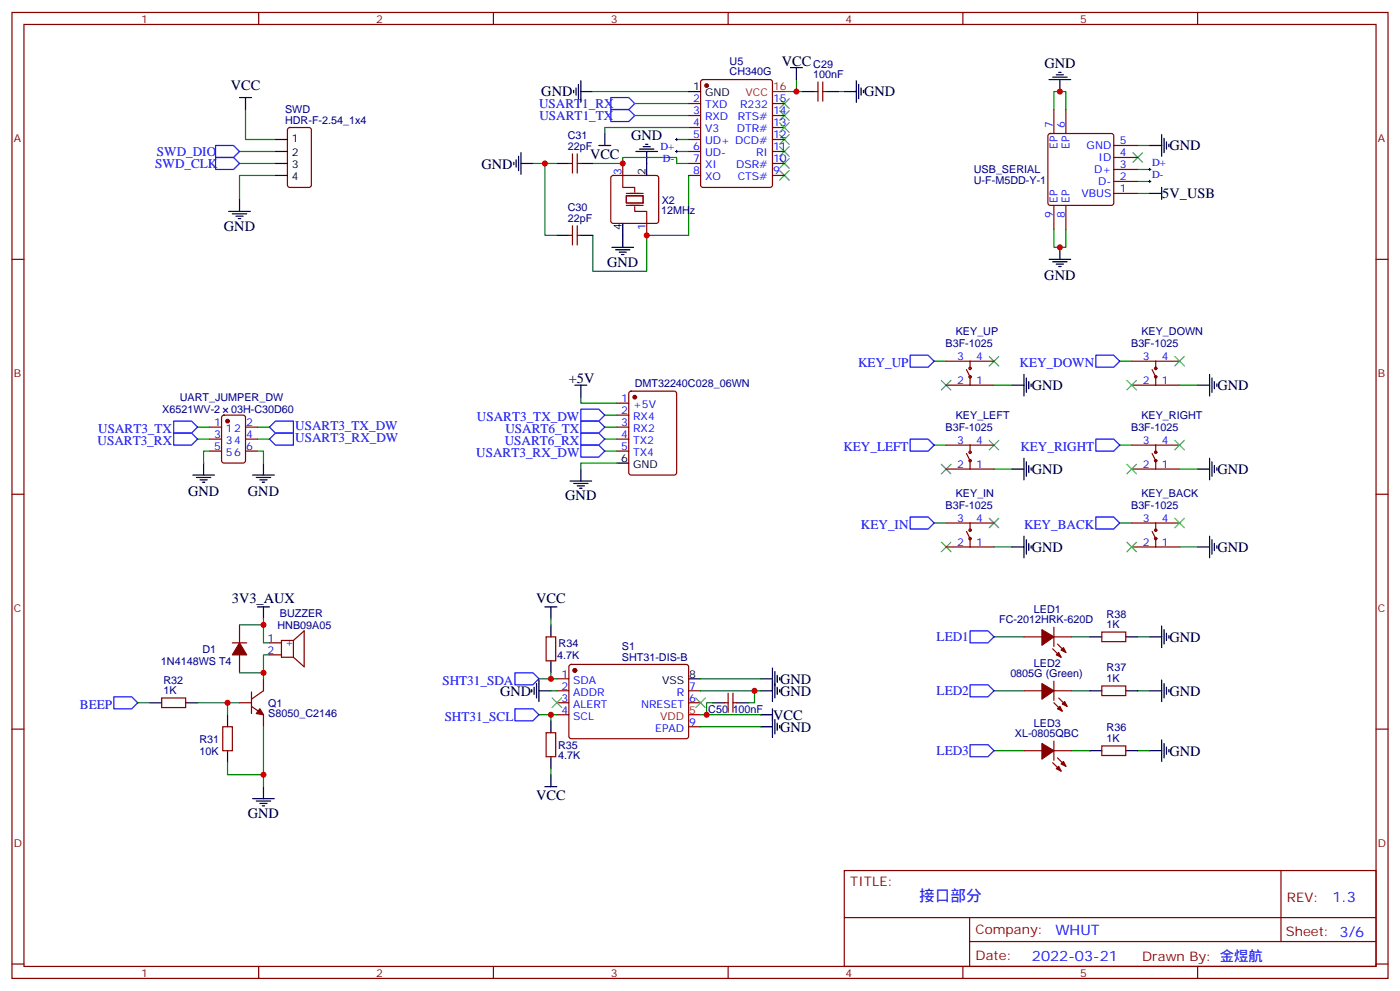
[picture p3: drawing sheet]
<svg xmlns="http://www.w3.org/2000/svg" width="412mm" height="292mm" viewBox="0 0 412 292" stroke-linecap="round" stroke-linejoin="round" font-family="sans-serif">
<g fill="none" stroke="#870000" stroke-width=".35">
<path d="M3.5 3.7h405.4v284.3h-405.4zM7.1 7.2h398.2v277.3h-398.2zM76.2 3.7v3.5M145.3 3.7v3.5M214.5 3.7v3.5M283.6 3.7v3.5M352.8 3.7v3.5M84.9 37.7l.5-.2h5.6l.7 .5v16.5l-.4 .6-5.9 .1-.7-.5v-16.5zM202.8 30.5h3.6M202.8 34h3.6M202.8 37.5h3.6M206.6 23.6l.5-.2h19.7l.7 .5v30.6l-.4 .6-20 .1-.7-.5v-30.6z"/>
<path d="M227.5 30.5h3.6M227.5 34h3.6M227.5 37.5h3.6M239.9 27h1M240.9 24.1v5.7M242.4 24.1v5.7M242.4 27h1M308.9 39.5l.5-.2h18l.5 .2 .2 .5v19.8l-.3 .5-.4 .2h-18l-.5-.3-.2-.4v-19.8zM310.4 32.2v7.1M314 32.2v7.1M167.6 48.1h1M168.6 45.3v5.6"/>
<path d="M170 45.3v5.6M170 48.1h1.1M180.2 51.9l.4-.3h12.7l.5 .3 .2 .5v12.7l-.2 .5-.5 .2h-12.7l-.5-.3-.2-.4v-12.7zM183.4 48.1v3.5M202.8 48.1h3.6M202.8 41.1h3.6M202.8 44.6h3.6M202.8 51.6h3.6M227.5 48.1h3.6M227.5 41.1h3.6M227.5 44.6h3.6M227.5 51.6h3.6"/>
<path d="M328.1 56.9h7M328.1 53.4h7M328.1 49.9h7M328.1 46.4h7M328.1 42.8h7M3.5 76.3h3.6M167.6 69.3h1M168.6 66.5v5.6M170 66.5v5.6M170 69.3h1.1M190.5 65.8v3.5M310.4 60.5v7"/>
<path d="M314 60.5v7M405.3 76.3h3.6M181.7 118.7h3.5M185.4 115.4l.5-.3h12.7l.7 .5v23.5l-.4 .7h-13l-.6-.4-.1-23.5zM278.7 106.3h14.1M278.7 113.4h14.1M284.7 108.8l1.1 2.1v2.5M285.8 106.3v2.5M333.4 106.3h14.1M333.4 113.4h14.1M339.4 108.8l1 2.1v2.5M340.4 106.3v2.5"/>
<path d="M61.7 125.7h3.6M61.7 129.3h3.6M61.7 132.8h3.6M65.5 122.4l.5-.2h5.6l.7 .4v13l-.4 .7h-5.9l-.7-.4v-13zM72.3 125.7h3.5M72.3 129.3h3.5M72.3 132.8h3.5M181.7 122.2h3.5M181.7 125.7h3.5M181.7 129.3h3.5M181.7 132.8h3.5M278.7 131h14.1"/>
<path d="M278.7 138.1h14.1M284.7 133.5l1.1 2.1v2.5M285.8 131v2.5M333.4 131h14.1M333.4 138.1h14.1M339.4 133.5l1 2.1v2.5M340.4 131v2.5M3.5 145.5h3.6M278.7 154h14.1M284.7 156.4l1.1 2.1v2.5M285.8 154v2.4M333.4 154h14.1"/>
<path d="M339.4 156.4l1 2.1v2.5M340.4 154v2.4M405.3 145.5h3.6M278.7 161h14.1M333.4 161h14.1M68.4 189.2h4.3M70.6 183.9v5.3M70.6 192.8v5.2M77.6 199.8v3.5l-3.5 2.5M79.4 189.2h3.5M79.4 192.8h3.5M86.4 188.5l3.2-2.8v10.6l-3.2-2.8"/>
<path d="M86.4 188.5v5M86.4 188.5h-3.5v5h3.5M160.9 187.5h2.8v7h-2.8zM164 199.8h3.6M167.8 195.8l.5-.2h34.1l.4 .7v20.7l-.7 .5-34.1-.1-.4-.7v-20.4zM301.6 187.5h5.3M310.1 191l2.5 2.5M310.4 184.6v5.7M310.4 187.5h5.3M311.5 189.6l2.5 2.5M324.6 186.1h7v2.8h-7zM3.5 214.6h3.6"/>
<path d="M47.6 205.5h7.1v2.8h-7.1zM65.6 213.9h2.8v7.1h-2.8zM70.6 206.9h3.5M74.1 207.9l3.5 2.5v3.5M74.1 203.7v6.3M160.9 215.7h2.8v7h-2.8zM164 206.9h3.6M164 203.3h3.6M164 210.4h3.6M202.8 206.9h3.6M202.8 203.3h3.6M202.8 213.9h3.6"/>
<path d="M213.4 206.9h1.1M214.5 204v5.7M215.9 206.9h1.1M215.9 204v5.7M301.6 203.3h5.3M310.4 200.5v5.7M310.4 218.2v5.6M310.4 203.3h5.3M310.4 206.9l2.5 2.4M311.9 205.5l2.4 2.4M324.6 219.6h7v2.8h-7zM324.6 201.9h7v2.9h-7z"/>
<path d="M405.3 214.6h3.6M301.6 221h5.3M310.1 224.5l2.5 2.5M310.4 221h5.3M311.5 223.1l2.5 2.5M248.7 256.3h156.6v28.2h-156.6zM377.3 256.3v20.9M248.7 270.1h156.5M285.6 277.2h119.6M285.6 270.1v14.1M3.5 283.8h3.6M76.2 284.5v3.5"/>
<path d="M145.3 284.5v3.5M214.5 284.5v3.5M283.6 284.5v3.5M352.8 284.5v3.5M405.3 283.8h3.6"/>
<circle cx="285.8" cy="108.4" r=".35"/>
<circle cx="285.8" cy="110.9" r=".35"/>
<circle cx="340.4" cy="108.4" r=".35"/>
<circle cx="340.4" cy="110.9" r=".35"/>
<circle cx="285.8" cy="135.6" r=".35"/>
<circle cx="285.8" cy="133.1" r=".35"/>
<circle cx="340.4" cy="135.6" r=".35"/>
<circle cx="340.4" cy="133.1" r=".35"/>
<circle cx="285.8" cy="158.5" r=".35"/>
<circle cx="285.8" cy="156.1" r=".35"/>
<circle cx="340.4" cy="158.5" r=".35"/>
<circle cx="340.4" cy="156.1" r=".35"/>
</g>
<g fill="#870000" stroke="#870000" stroke-width=".35">
<path d="M76.6 208.6l1 1.8-2.1-.4z"/>
<path d="M70.6 189.2l2.1 3.6h-4.3z"/>
<path d="M312.6 191.3l.7-.7 .7 1.5z"/>
<path d="M311.1 192.8l.8-.7 .7 1.4z"/>
<path d="M306.9 185.3l3.5 2.2-3.5 2.4z"/>
<path d="M312.9 207.2l.7-.7 .7 1.4z"/>
<path d="M311.5 208.6l.7-.7 .7 1.4z"/>
<path d="M306.9 201.2l3.5 2.1-3.5 2.5z"/>
<path d="M312.6 224.9l.7-.7 .7 1.4z"/>
<path d="M311.1 226.3l.8-.7 .7 1.4z"/>
<path d="M306.9 218.9l3.5 2.1-3.5 2.4z"/>
<circle cx="187" cy="116.9" r=".53"/>
<circle cx="208.1" cy="25.2" r=".53"/>
<circle cx="67" cy="124" r=".53"/>
<circle cx="169.3" cy="197.3" r=".53"/>
</g>
<g fill="none" stroke="#000" stroke-width=".35">
<path d="M232.8 19.9h3.6M234.6 19.9v3.5M70.6 28.7h3.5M72.3 28.7v3.5M169 26.6v.7M169.7 25.9v2.1M170.4 24.8v4.3M171.1 27h3.5M171.1 23.8v6.3M178.2 39.3v3.5M202.8 27h3.6M236.4 27h3.5"/>
<path d="M243.4 27h3.5M248.7 27h3.5M252.2 23.8v6.3M252.9 24.8v4.3M253.6 25.9v2.1M254.4 26.6v.7M309 23.4h6.4M310.1 22.7h4.2M311.1 22h2.2M311.9 21.3h.7M312.2 23.4v3.6M342.2 39.7v6.3"/>
<path d="M70.6 58.7v3.5M81.1 44.6h3.6M81.1 48.1h3.6M81.1 41.1h3.6M81.1 51.6h3.6M151.3 47.8v.7M152 47.1v2.1M152.8 46v4.2M153.5 48.1h3.5M153.5 44.9v6.4M164 48.1h3.6M171.1 48.1h3.5"/>
<path d="M176.4 42.8h3.5M187.3 44.6h6.4M188.4 43.9h4.2M189.4 43.2h2.2M190.1 42.5h.8M190.5 44.6v7M338.7 42.8h3.5M338.7 56.9h3.5M342.2 55.2v3.5M342.9 40.7v4.2M343.6 41.8v2.1M344.3 42.5v.7"/>
<path d="M67.4 62.2h6.3M68.4 62.9h4.3M69.5 63.6h2.1M70.2 64.3h.7M164 69.3h3.6M171.1 69.3h3.5M180.3 72.8h6.3M181.3 73.5h4.3M182.4 74.2h2.1M183.1 74.9h.7M183.4 65.8v7M309 76.3h6.4"/>
<path d="M310.1 77h4.2M311.1 77.8h2.2M311.9 78.5h.7M312.2 72.8v3.5M169.3 113.4h3.6M171.1 113.4v3.5M298.1 113.4h3.5M301.6 110.2v6.4M302.3 111.3v4.2M303 112.3v2.1M303.7 113v.7M352.8 113.4h3.5"/>
<path d="M356.3 110.2v6.4M357 111.3v4.2M357.7 112.3v2.1M358.4 113v.7M56.8 139.8h6.3M60 136.3v3.5M74.4 139.8h6.4M77.6 136.3v3.5M171.1 138.1v3.5M181.7 136.3h3.5M298.1 138.1h3.5M301.6 134.9v6.4"/>
<path d="M302.3 136v4.2M303 137v2.1M303.7 137.7v.7M352.8 138.1h3.5M356.3 134.9v6.4M357 136v4.2M357.7 137v2.1M358.4 137.7v.7M57.9 140.5h4.2M58.9 141.3h2.1M59.6 142h.7M75.5 140.5h4.2"/>
<path d="M76.6 141.3h2.1M77.3 142h.7M167.9 141.6h6.4M169 142.3h4.2M170 143h2.2M170.7 143.7h.7M301.6 157.8v6.4M302.3 158.9v4.2M303 159.9v2.2M356.3 157.8v6.4M357 158.9v4.2M357.7 159.9v2.2"/>
<path d="M75.8 178.6h3.6M77.6 178.6v3.6M160.5 178.6h3.5M162.3 178.6v3.6M298.1 161h3.5M303.7 160.7v.7M352.8 161h3.5M358.4 160.7v.7M162.3 183.9v3.6M162.3 194.5v3.5M202.8 199.8h3.6M224 199.8h3.5"/>
<path d="M227.5 196.6v9.9M228.2 197.7v7.8M229 198.8v2.1M229.7 199.5v.7M321 187.5h3.6M331.6 187.5h3.5M338.7 187.5h3.5M342.2 184.3v6.3M342.9 185.3v4.3M343.6 186.4v2.1M344.3 187.1v.7M44.1 206.9h3.5"/>
<path d="M54.7 206.9h3.5M67 210.4v3.5M156.6 203v.7M157.3 202.3v2.1M158 201.2v4.3M158.7 203.3h3.6M158.7 200.2v6.3M162.3 212.2v3.5M209.9 206.9h3.5M217 206.9h3.5M224 210.4h3.5M224 203.3h3.5"/>
<path d="M224 213.9h3.5M227.5 208.6v8.5M228.2 211.8v4.2M229 202.3v2.1M229 212.9v2.1M229.7 203v.7M229.7 213.6v.7M321 203.3h3.6M331.6 203.3h3.5M338.7 203.3h3.5M342.2 200.2v6.3M342.2 217.8v6.4"/>
<path d="M342.9 201.2v4.3M342.9 218.9v4.2M343.6 202.3v2.1M343.6 219.9v2.1M344.3 203v.7M67 221v3.5M74.4 235.1h6.4M75.5 235.8h4.2M76.6 236.5h2.1M77.3 237.2h.7M77.6 231.6v3.5M160.5 231.6h3.5"/>
<path d="M162.3 222.7v3.6M162.3 228v3.6M321 221h3.6M331.6 221h3.5M338.7 221h3.5M344.3 220.6v.7"/>
</g>
<g fill="none" stroke="#00f" stroke-width=".35">
<path d="M179.9 28.7h5.3l1.8 1.8-1.8 1.7h-5.3zM179.9 32.2h5.3l1.8 1.8-1.8 1.8h-5.3zM63.5 42.8h5.3l1.8 1.8-1.8 1.8h-5.3zM63.5 46.4h5.3l1.8 1.7-1.8 1.8h-5.3zM268.1 104.6h5.3l1.8 1.7-1.8 1.8h-5.3zM322.8 104.6h5.3l1.7 1.7-1.7 1.8h-5.3zM51.2 124h5.2l1.8 1.7-1.8 1.8h-5.2zM51.2 127.5h5.2l1.8 1.8-1.8 1.7h-5.2zM79.4 125.7l1.7-1.7h5.3v3.5h-5.3zM79.4 129.3l1.7-1.8h5.3v3.5h-5.3zM171.1 120.4h5.3l1.8 1.8-1.8 1.8h-5.3zM171.1 131h5.3l1.8 1.8-1.8 1.7h-5.3z"/>
<path d="M171.1 124h5.3l1.8 1.7-1.8 1.8h-5.3zM171.1 127.5h5.3l1.8 1.8-1.8 1.7h-5.3zM268.1 129.3h5.3l1.8 1.7-1.8 1.8h-5.3zM322.8 129.3h5.3l1.7 1.7-1.7 1.8h-5.3zM268.1 152.2h5.3l1.8 1.8-1.8 1.7h-5.3zM322.8 152.2h5.3l1.7 1.8-1.7 1.7h-5.3zM151.7 198h5.3l1.7 1.8-1.7 1.8h-5.3zM285.8 185.7h5.2l1.8 1.8-1.8 1.7h-5.2zM33.5 205.1h5.3l1.8 1.8-1.8 1.7h-5.3zM151.7 208.6h5.3l1.7 1.8-1.7 1.8h-5.3zM285.8 219.2h5.2l1.8 1.8-1.8 1.7h-5.2zM285.8 201.6h5.2l1.8 1.7-1.8 1.8h-5.2z"/>
</g>
<g fill="none" stroke="#008700" stroke-width=".35">
<path d="M72.3 32.2v8.9h8.8M174.6 27h28.2M187 30.5h15.8M187 34h15.8M202.8 37.5h-24.6v1.8M234.6 23.4v3.6h-3.5M234.6 27h1.8M246.9 27h1.8M310.4 32.2v-5.2h3.6v5.2M70.6 44.6h10.5M70.6 48.1h10.5M81.1 51.6h-10.5v7.1"/>
<path d="M157 48.1h7M160.5 48.1v21.2h3.5M174.6 48.1h8.8v-1.7h15.9v1.7h3.5M199.3 41.1h3.5M199.3 44.6h3.5M202.8 51.6v17.7h-12.3v10.6h-15.9v-10.6M335.1 56.9h3.6M335.1 53.4h3.6M335.1 49.9h3.6M335.1 42.8h3.6M310.4 67.5v5.3h3.6v-5.3M171.1 116.9v1.8h10.6"/>
<path d="M275.2 106.3h3.5M292.8 113.4h5.3M329.8 106.3h3.6M347.5 113.4h5.3M58.2 125.7h3.5M58.2 129.3h3.5M61.7 132.8h-1.7v3.5M75.8 132.8h1.8v3.5M75.8 125.7h3.6M75.8 129.3h3.6M178.2 122.2h3.5M178.2 125.7h3.5"/>
<path d="M178.2 129.3h3.5M178.2 132.8h3.5M181.7 136.3h-10.6v1.8M275.2 131h3.5M292.8 138.1h5.3M329.8 131h3.6M347.5 138.1h5.3M275.2 154h3.5M329.8 154h3.6M292.8 161h5.3M347.5 161h5.3M70.6 198h7"/>
<path d="M70.6 183.9h7M77.6 182.2v7h1.8M79.4 192.8h-1.8v7M158.7 199.8h5.3M162.3 182.2v1.7M162.3 198v1.8M206.4 199.8h17.6M292.8 187.5h8.8M315.7 187.5h5.3M335.1 187.5h3.6M40.6 206.9h3.5M58.2 206.9h12.4"/>
<path d="M67 206.9v3.5M77.6 213.9v17.7M158.7 210.4h5.3M162.3 203.3h1.7M162.3 210.4v1.8M206.4 210.4h17.6M206.4 203.3h17.6M206.4 213.9h17.6M209.9 206.9h-1.8v3.5M222.2 203.3v3.6h-1.7M292.8 203.3h8.8M315.7 203.3h5.3"/>
<path d="M335.1 203.3h3.6M67 224.5v3.5h10.6M162.3 226.3v1.7M292.8 221h8.8M315.7 221h5.3M335.1 221h3.6"/>
</g>
<path d="M199 44.6h.7M199 41.1h.7M199.3 40.7v.7M199.3 44.2v.7M338.3 53.4h.7M338.3 49.9h.7M338.7 49.5v.7M338.7 53.1v.7" fill="none" stroke="#000" stroke-width=".29"/>
<path d="M183.4 51.6v3.6h3.6v1.4M184.5 57.6h4.9v2.2h-4.9zM184.5 56.9h4.9M184.5 60.5h4.9M187 60.8v1.4h3.5v3.6" fill="none" stroke="#870012" stroke-width=".35"/>
<g fill="none" stroke="#3c3" stroke-width=".35">
<path d="M229.7 39.7l2.8 2.8M229.7 32.6l2.8 2.8M229.7 29.1l2.8 2.8M229.7 36.1l2.8 2.8M232.5 39.7l-2.8 2.8M232.5 32.6l-2.8 2.8M232.5 29.1l-2.8 2.8M232.5 36.1l-2.8 2.8M229.7 50.2l2.8 2.9M229.7 46.7l2.8 2.8M229.7 43.2l2.8 2.8M232.5 50.2l-2.8 2.9"/>
<path d="M232.5 46.7l-2.8 2.8M232.5 43.2l-2.8 2.8M333.7 44.9l2.8 2.9M336.5 44.9l-2.8 2.9M277.3 112l2.8 2.8M280.1 112l-2.8 2.8M291.4 104.9l2.8 2.8M294.2 104.9l-2.8 2.8M332 112l2.8 2.8M334.8 112l-2.8 2.8M346.1 104.9l2.8 2.8M348.9 104.9l-2.8 2.8"/>
<path d="M277.3 136.7l2.8 2.8M280.1 136.7l-2.8 2.8M291.4 129.6l2.8 2.8M294.2 129.6l-2.8 2.8M332 136.7l2.8 2.8M334.8 136.7l-2.8 2.8M346.1 129.6l2.8 2.8M348.9 129.6l-2.8 2.8M277.3 159.6l2.8 2.8M280.1 159.6l-2.8 2.8M291.4 152.5l2.8 2.9M294.2 152.5l-2.8 2.9"/>
<path d="M332 159.6l2.8 2.8M334.8 159.6l-2.8 2.8M346.1 152.5l2.8 2.9M348.9 152.5l-2.8 2.9M162.6 205.5l2.9 2.8M165.5 205.5l-2.9 2.8M205 205.5l2.8 2.8M207.8 205.5l-2.8 2.8"/>
</g>
<path d="M227.5 27h3.6M202.8 210.4h3.6" fill="none" stroke="#f00" stroke-width=".35"/>
<g fill="#c00">
<circle cx="160.5" cy="48.1" r=".88"/>
<circle cx="190.5" cy="69.3" r=".88"/>
<circle cx="183.4" cy="48.1" r=".88"/>
<circle cx="234.6" cy="27" r=".88"/>
<circle cx="312.2" cy="72.8" r=".88"/>
<circle cx="312.2" cy="27" r=".88"/>
<circle cx="67" cy="206.9" r=".88"/>
<circle cx="77.6" cy="228" r=".88"/>
<circle cx="77.6" cy="198" r=".88"/>
<circle cx="77.6" cy="183.9" r=".88"/>
<circle cx="208.1" cy="210.4" r=".88"/>
<circle cx="222.3" cy="203.3" r=".88"/>
<circle cx="162.3" cy="199.8" r=".88"/>
<circle cx="162.3" cy="210.4" r=".88"/>
</g>
<text font-size="4.6" fill="#00f" x="270.8" y="265.3">接口部分</text>
<g font-size="4.2">
<text x="230.3" y="19.5">VCC</text>
<text x="307.6" y="20.1">GND</text>
<text x="68" y="26.6">VCC</text>
<text x="159.5" y="28.4">GND</text>
<text x="254.5" y="28.4">GND</text>
<text x="185.9" y="41.4">GND</text>
<text x="173.8" y="46.8">VCC</text>
<text x="344.5" y="44.3">GND</text>
<text x="141.8" y="49.6">GND</text>
<text x="342.4" y="58.3">5V_USB</text>
<text x="66" y="67.9">GND</text>
<text x="178.9" y="78.5">GND</text>
<text x="307.6" y="82.3">GND</text>
<text x="167.6" y="112.7">+5V</text>
<text x="303.9" y="114.9">GND</text>
<text x="358.6" y="114.9">GND</text>
<text x="303.9" y="139.6">GND</text>
<text x="358.6" y="139.6">GND</text>
<text x="55.4" y="145.9">GND</text>
<text x="73" y="145.9">GND</text>
<text x="166.5" y="147.2">GND</text>
<text x="303.9" y="162.5">GND</text>
<text x="358.6" y="162.5">GND</text>
<text x="68.3" y="177.5">3V3_AUX</text>
<text x="157.9" y="177.6">VCC</text>
<text x="344.5" y="188.9">GND</text>
<text x="229.8" y="201.2">GND</text>
<text x="147.3" y="204.8">GND</text>
<text x="229.8" y="204.8">GND</text>
<text x="344.5" y="204.8">GND</text>
<text x="227.7" y="211.9">VCC</text>
<text x="229.8" y="215.3">GND</text>
<text x="344.5" y="222.4">GND</text>
<text x="157.9" y="235.5">VCC</text>
<text x="73" y="240.7">GND</text>
</g>
<g font-size="4.2" fill="#00f">
<text x="392.5" y="265.5">1.3</text>
<text x="310.9" y="275.1">WHUT</text>
<text x="304" y="282.9">2022-03-21</text>
</g>
<g font-size="3.9" fill="#00f">
<text x="158.8" y="31.7">USART1_RX</text>
<text x="158.9" y="35.3">USART1_TX</text>
<text x="46.2" y="45.8">SWD_DIO</text>
<text x="45.7" y="49.4">SWD_CLK</text>
<text x="252.8" y="108.1">KEY_UP</text>
<text x="300.3" y="108.1">KEY_DOWN</text>
<text x="140.5" y="124">USART3_TX_DW</text>
<text x="28.7" y="131">USART3_RX</text>
<text x="28.9" y="127.5">USART3_TX</text>
<text x="87" y="126.5">USART3_TX_DW</text>
<text x="87" y="130">USART3_RX_DW</text>
<text x="148.7" y="131">USART6_RX</text>
<text x="148.9" y="127.5">USART6_TX</text>
<text x="140.3" y="134.5">USART3_RX_DW</text>
<text x="248.5" y="132.8">KEY_LEFT</text>
<text x="300.6" y="132.8">KEY_RIGHT</text>
<text x="253.6" y="155.7">KEY_IN</text>
<text x="301.7" y="155.7">KEY_BACK</text>
<text x="275.9" y="188.7">LED1</text>
<text x="130.3" y="201.6">SHT31_SDA</text>
<text x="23.6" y="208.6">BEEP</text>
<text x="275.9" y="204.6">LED2</text>
<text x="131" y="212.2">SHT31_SCL</text>
<text x="275.9" y="222.2">LED3</text>
</g>
<g font-size="3.9" fill="#800">
<text x="250.5" y="260.8">TITLE:</text>
<text x="379.1" y="265.5">REV:</text>
<text x="287.4" y="275">Company:</text>
<text x="378.7" y="275.7">Sheet: 3/6</text>
<text x="287.4" y="282.7">Date:</text>
<text x="336.4" y="282.8">Drawn By: 金煜航</text>
</g>
<g font-size="3.2" fill="#800">
<text x="41.6" y="6.7">1</text>
<text x="110.8" y="6.7">2</text>
<text x="179.9" y="6.7">3</text>
<text x="249.1" y="6.7">4</text>
<text x="318.2" y="6.7">5</text>
<text x="4.1" y="41.8">A</text>
<text x="405.9" y="41.8">A</text>
<text x="4.1" y="110.9">B</text>
<text x="405.9" y="110.9">B</text>
<text x="4.1" y="180.1">C</text>
<text x="405.9" y="180.1">C</text>
<text x="4.1" y="249.2">D</text>
<text x="405.9" y="249.2">D</text>
<text x="41.6" y="287.5">1</text>
<text x="110.8" y="287.5">2</text>
<text x="179.9" y="287.5">3</text>
<text x="249.1" y="287.5">4</text>
<text x="318.2" y="287.5">5</text>
</g>
<g font-size="3.2" fill="#000080">
<text x="214.9" y="22.2">CH340G</text>
<text x="214.9" y="19.1">U5</text>
<text x="239.6" y="23.1">100nF</text>
<text x="239.6" y="20">C29</text>
<text x="84" y="33.3">SWD</text>
<text x="84" y="36.5">HDR-F-2.54_1x4</text>
<text x="167.2" y="41">C31</text>
<text x="167.2" y="44.2">22pF</text>
<text x="286.9" y="51">USB_SERIAL</text>
<text x="194.9" y="59.9">X2</text>
<text x="286.9" y="54.2">U-F-M5DD-Y-1</text>
<text x="167.2" y="65.4">22pF</text>
<text x="167.2" y="62.2">C30</text>
<text x="194.7" y="63">12MHz</text>
<text x="281.5" y="98.7">KEY_UP</text>
<text x="336.2" y="98.7">KEY_DOWN</text>
<text x="278.5" y="102.2">B3F-1025</text>
<text x="333.2" y="102.2">B3F-1025</text>
<text x="187" y="113.9">DMT32240C028_06WN</text>
<text x="52.9" y="118.1">UART_JUMPER_DW</text>
<text x="47.8" y="121.6">X6521WV-2</text>
<text x="68.1" y="121.6">03H-C30D60</text>
<text x="281.5" y="123.4">KEY_LEFT</text>
<text x="336.2" y="123.4">KEY_RIGHT</text>
<text x="278.5" y="126.9">B3F-1025</text>
<text x="333.2" y="126.9">B3F-1025</text>
<text x="278.5" y="149.8">B3F-1025</text>
<text x="281.5" y="146.3">KEY_IN</text>
<text x="333.2" y="149.8">B3F-1025</text>
<text x="336.2" y="146.3">KEY_BACK</text>
<text x="81.7" y="185.1">HNB09A05</text>
<text x="82.5" y="181.6">BUZZER</text>
<text x="294.3" y="183.3">FC-2012HRK-620D</text>
<text x="304.6" y="180.4">LED1</text>
<text x="326" y="185">1K</text>
<text x="326" y="181.8">R38</text>
<text x="164.6" y="190.4">R34</text>
<text x="183.2" y="191.3">S1</text>
<text x="47.4" y="195.7">1N4148WS T4</text>
<text x="59.6" y="192.1">D1</text>
<text x="164.2" y="193.9">4.7K</text>
<text x="183.2" y="194.5">SHT31-DIS-B</text>
<text x="304.6" y="196.3">LED2</text>
<text x="326" y="197.7">R37</text>
<text x="48.1" y="201.3">R32</text>
<text x="297.6" y="199.2">0805G (Green)</text>
<text x="326" y="200.9">1K</text>
<text x="48.1" y="204.4">1K</text>
<text x="79" y="208.1">Q1</text>
<text x="208.7" y="209.8">C50</text>
<text x="215.8" y="209.8">100nF</text>
<text x="79" y="211.2">S8050_C2146</text>
<text x="304.6" y="213.9">LED3</text>
<text x="326" y="215.3">R36</text>
<text x="58.7" y="218.6">R31</text>
<text x="164.4" y="220.4">R35</text>
<text x="298.9" y="216.8">XL-0805QBC</text>
<text x="326" y="218.5">1K</text>
<text x="58.8" y="222.1">10K</text>
<text x="164.4" y="223.6">4.7K</text>
</g>
<g font-size="3.2">
<text x="204.2" y="26.6">1</text>
<text x="207.7" y="28.4">GND</text>
<text x="86" y="41.8">1</text>
<text x="86" y="46">2</text>
<text x="86" y="49.5">3</text>
<text x="86" y="53.1">4</text>
<text x="190.1" y="51.6" transform="rotate(-90 190.1 51.6)">2</text>
<text x="183.1" y="67.8" transform="rotate(-90 183.1 67.8)">4</text>
<text x="183" y="136">6</text>
<text x="186.5" y="137.7">GND</text>
<text x="195" y="201.2">VSS</text>
<text x="203" y="199.5">8</text>
</g>
<g font-size="3.2" fill="#f00">
<text x="219.6" y="28.4">VCC</text>
<text x="227.7" y="26.6">16</text>
<text x="194.5" y="211.8">VDD</text>
<text x="203" y="210">5</text>
</g>
<g font-size="3.2" fill="#00f">
<text x="204.2" y="30.1">2</text>
<text x="204.2" y="33.7">3</text>
<text x="207.7" y="31.9">TXD</text>
<text x="207.7" y="35.4">RXD</text>
<text x="217.3" y="35.4">RTS#</text>
<text x="218" y="31.9">R232</text>
<text x="227.7" y="33.7">14</text>
<text x="227.7" y="30.1">15</text>
<text x="204.2" y="37.2">4</text>
<text x="204.2" y="40.7">5</text>
<text x="207.7" y="38.9">V3</text>
<text x="217" y="38.9">DTR#</text>
<text x="227.7" y="40.7">12</text>
<text x="227.7" y="37.2">13</text>
<text x="310.1" y="37.5" transform="rotate(-90 310.1 37.5)">7</text>
<text x="313.6" y="37.5" transform="rotate(-90 313.6 37.5)">6</text>
<text x="194.5" y="44.2">D+</text>
<text x="195.3" y="47.7">D-</text>
<text x="204.2" y="44.2">6</text>
<text x="204.2" y="47.8">7</text>
<text x="207.7" y="42.5">UD+ DCD#</text>
<text x="207.7" y="46">UD-</text>
<text x="222.7" y="46">RI</text>
<text x="227.7" y="47.8">10</text>
<text x="227.7" y="44.2">11</text>
<text x="311.5" y="43.9" transform="rotate(-90 311.5 43.9)">EP</text>
<text x="315" y="43.9" transform="rotate(-90 315 43.9)">EP</text>
<text x="320.1" y="43.9">GND</text>
<text x="323.6" y="47.4">ID</text>
<text x="329.8" y="46">4</text>
<text x="329.8" y="42.5">5</text>
<text x="183.1" y="51.6" transform="rotate(-90 183.1 51.6)">3</text>
<text x="204.2" y="51.3">8</text>
<text x="207.7" y="49.5">XI</text>
<text x="207.7" y="53.1">XO</text>
<text x="216.8" y="49.5">DSR#</text>
<text x="217.3" y="53.1">CTS#</text>
<text x="227.7" y="51.3">9</text>
<text x="322.3" y="50.9">D+</text>
<text x="329.8" y="53.1">2</text>
<text x="329.8" y="49.5">3</text>
<text x="339.4" y="52.5">D-</text>
<text x="339.4" y="49">D+</text>
<text x="311.5" y="59.8" transform="rotate(-90 311.5 59.8)">EP</text>
<text x="315" y="59.8" transform="rotate(-90 315 59.8)">EP</text>
<text x="318.5" y="58">VBUS</text>
<text x="323.5" y="54.5">D-</text>
<text x="329.8" y="56.6">1</text>
<text x="310.1" y="64.2" transform="rotate(-90 310.1 64.2)">9</text>
<text x="313.6" y="64.2" transform="rotate(-90 313.6 64.2)">8</text>
<text x="190.1" y="67.8" transform="rotate(-90 190.1 67.8)">1</text>
<text x="282" y="106">3</text>
<text x="287.5" y="106">4</text>
<text x="336.6" y="106">3</text>
<text x="342.2" y="106">4</text>
<text x="282" y="113">2</text>
<text x="287.5" y="113">1</text>
<text x="336.6" y="113">2</text>
<text x="342.2" y="113">1</text>
<text x="183" y="118.3">1</text>
<text x="63.1" y="125.4">1</text>
<text x="72.5" y="125.4">2</text>
<text x="183" y="121.8">2</text>
<text x="183" y="125.4">3</text>
<text x="186.5" y="120.1">+5V</text>
<text x="186.5" y="123.6">RX4</text>
<text x="63.1" y="128.9">3</text>
<text x="66.6" y="127.1">12</text>
<text x="66.6" y="130.7">34</text>
<text x="72.5" y="128.9">4</text>
<text x="183" y="128.9">4</text>
<text x="186.5" y="127.1">RX2</text>
<text x="186.5" y="130.7">TX2</text>
<text x="282" y="130.7">3</text>
<text x="287.5" y="130.7">4</text>
<text x="336.6" y="130.7">3</text>
<text x="342.2" y="130.7">4</text>
<text x="63.1" y="132.4">5</text>
<text x="66.6" y="134.2">56</text>
<text x="72.5" y="132.4">6</text>
<text x="183" y="132.4">5</text>
<text x="186.5" y="134.2">TX4</text>
<text x="282" y="137.7">2</text>
<text x="287.5" y="137.7">1</text>
<text x="336.6" y="137.7">2</text>
<text x="342.2" y="137.7">1</text>
<text x="282" y="153.6">3</text>
<text x="287.5" y="153.6">4</text>
<text x="336.6" y="153.6">3</text>
<text x="342.2" y="153.6">4</text>
<text x="282" y="160.7">2</text>
<text x="287.5" y="160.7">1</text>
<text x="336.6" y="160.7">2</text>
<text x="342.2" y="160.7">1</text>
<text x="78.8" y="188.9">1</text>
<text x="84" y="190.3">+</text>
<text x="78.8" y="192.4">2</text>
<text x="165.4" y="199.5">1</text>
<text x="165.4" y="203">2</text>
<text x="168.9" y="201.2">SDA</text>
<text x="203" y="203">7</text>
<text x="165.4" y="206.5">3</text>
<text x="168.9" y="204.8">ADDR</text>
<text x="168.9" y="208.3">ALERT</text>
<text x="188.8" y="208.3">NRESET</text>
<text x="199.3" y="204.8">R</text>
<text x="203" y="206.5">6</text>
<text x="165.4" y="210">4</text>
<text x="168.9" y="211.8">SCL</text>
<text x="193" y="215.3">EPAD</text>
<text x="203" y="213.6">9</text>
</g>
</svg>
